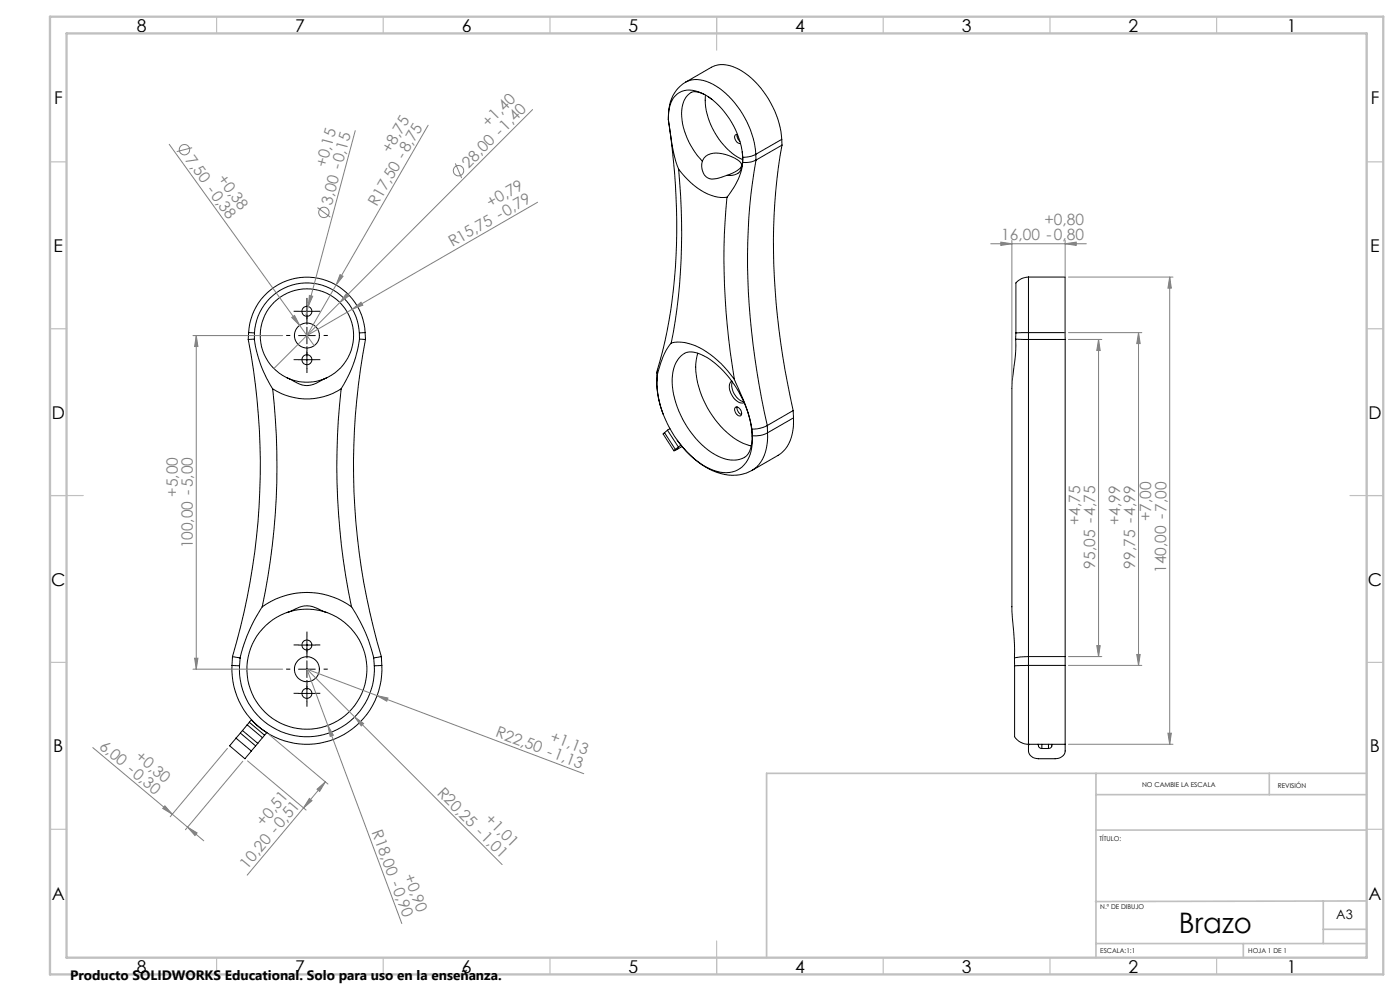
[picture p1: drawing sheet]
<svg xmlns="http://www.w3.org/2000/svg" width="420mm" height="297mm" viewBox="0 0 420 297" stroke-linecap="round" stroke-linejoin="round" font-family="sans-serif">
<g fill="none" stroke="#000" stroke-width=".3">
<path d="M200.5 35.8l.2 1.2M200.5 35.8l.8 5.5a39.6 39.6 0 0 0 2.3 9.4M200.5 35.5v.3M200.6 34.3a7 7 0 0 1 4.6-7.1 12.1 12.1 0 0 1 10.5 4.5 24.9 24.9 0 0 1 7.1 15.5M200.6 34l-.1 1.5M200.6 34.3l-.1 1.5M200.6 34v.3M200.7 37.1a182.3 182.3 0 0 1-1.2 65.1l-2.3 8.7M205.6 24.7a10.8 10.8 0 0 0-5 9.3M205.6 24.7l7.8-4.5a8.5 8.5 0 0 1 8.3 .6 27.4 27.4 0 0 1 12.8 21M205.6 24.7a8.7 8.7 0 0 1 9.2 1.1 27.5 27.5 0 0 1 11.9 20.4M211.2 28.3a3.7 3.7 0 0 0-6.1 2.1 17 17 0 0 0 2.7 14.2l2.9 3.7"/>
<path d="M211.6 28.5a21 21 0 0 0 11.2 19.3M212.5 29l1.1 .8M203.6 50.7a19.5 19.5 0 0 0 12.7 8.5l1.8-.1M203.6 50.7a179.3 179.3 0 0 1-2.2 52.1M210.7 48.3a4 4 0 0 0 2.7 5.4l1.5-.2 3.2-.9M210.7 48.3a4.2 4.2 0 0 1 5-2.4 9.2 9.2 0 0 1 6.7 3.2 1.75 1.75 0 0 1-1.3 2l-3 1.5M218.1 59.1a206.5 206.5 0 0 0 2.2 54.6M221.1 40.3l.2 1.3 .7 .7M221.3 40.4a.87 .87 0 0 0-1 .5 .87 .87 0 0 0 .3 1l.8 .9 .7 .2M221.4 52l-1.8 .6h-1.5M222.7 45.5a7.7 7.7 0 0 1-1.2 6.3l-.1 .1M222.8 48.7a20.7 20.7 0 0 1-4.7 10.4"/>
<path d="M222.8 47.2v1.5M226.7 46.2a8.4 8.4 0 0 1-3.9 1M226.7 46.2l.1 1.8M226.8 48l-2.1 .6-1.9 .1M226.8 48a191.2 191.2 0 0 0 .9 67.2l2.5 12.3M234.5 41.8l-7.8 4.4M234.5 41.8l.1 1.7M234.6 43.5a193.4 193.4 0 0 0 1.7 71.3l1.6 8.2M234.6 43.5l-7.8 4.5M74.6 99.7l1.7 .1M74.6 99.7a17.5 17.5 0 0 1 17.5-16.6 17.5 17.5 0 0 1 17.4 16.6M74.6 99.7l-.1 2"/>
<path d="M76.3 99.8a15.8 15.8 0 0 1 15.8-15 15.8 15.8 0 0 1 15.7 15M76.3 99.8v1.8M82.3 90.6a14.1 14.1 0 0 1 21.8 2.8 14.1 14.1 0 0 1-7.6 20.6 7 7 0 0 1-9.1-.2 14 14 0 0 1-5.1-23.2zM89.6 93.3h5M92.1 90.8v5M92.1 98.1v4.9M107.8 99.8v1.8M109.5 99.7l-1.7 .1M109.5 99.7l.1 2M304.8 99.8l-.1 1.8M308.5 83a4.6 4.6 0 0 0-3.7 1.9v14.9M308.5 99.7l-3.7 .1"/>
<path d="M308.5 83h11v16.7M308.5 83v16.7M308.5 99.7v2M308.5 99.7h11M319.5 99.7v2M74.5 101.7a200.5 200.5 0 0 1-4.8 95.1M76.3 101.6a36.6 36.6 0 0 0 5.5 15M76.3 101.6l-1.8 .1M81.8 116.6a19 19 0 0 0 20.5 0M81.8 116.6a204.4 204.4 0 0 1-3.1 65.3M86.1 113.2a14 14 0 0 0 11.9 0M89.6 107.8h5"/>
<path d="M89.6 100.6h5M92.1 105.3v5M102.3 116.6a205.7 205.7 0 0 0 3.1 65.3M107.8 101.6a37.2 37.2 0 0 1-5.5 15M107.8 101.6l1.8 .1M109.6 101.7a199.9 199.9 0 0 0 4.8 95.1M197 113.4a26.8 26.8 0 0 0 2 10.8M197 113.4l.1 .7M197.1 111.4l-.1 2M197.1 114.1a31.2 31.2 0 0 0 14.8 25.9 9.6 9.6 0 0 0 10.1 .4 10.1 10.1 0 0 0 3.7-8.6v-1.2M197.2 110.9v1.4M197.2 112.3l-.1 1.8"/>
<path d="M201.4 102.8a14.3 14.3 0 0 1 11.7 3.4l3.3 2.8 3.9 4.7M201.4 102.8a22.8 22.8 0 0 0-4.2 9.5M204.3 106.6a4.7 4.7 0 0 1 5.5-.6 27 27 0 0 1 13.1 13.9 22.4 22.4 0 0 1 2.3 14.5 4.6 4.6 0 0 1-5.1 3.5 16.6 16.6 0 0 1-11.4-6.5 26.9 26.9 0 0 1-6.9-19l.6-2.9 .9-1.6zM209.3 105.9a18.9 18.9 0 0 0 1.2 12.7 27 27 0 0 0 12.4 14.3l2.5 .7M219.6 114.2a2.66 2.66 0 0 0-.3 3.6 3.9 3.9 0 0 0 3.9 2.9l.1-.1M219.7 114.5a5.2 5.2 0 0 0 3.4 5.9M220.3 113.7l1.5 3.4a44.6 44.6 0 0 1 3.8 11.5M303.6 116.6v46.7a322.1 322.1 0 0 0 .8 32.2l-.1 1.7M304.7 101.6a87.7 87.7 0 0 1-1.1 13.6v1.2M304.7 101.6l3.8 .1M308.5 101.7v95.1M308.5 101.7h11"/>
<path d="M319.5 101.7v95.1M199.4 129.7l-.5 .4 3.3 5M199.4 129.7l3.2 5M200.2 128.9l3.3 5.1M200.2 128.9l-.8 .8M201 128.4l-.8 .5M203.2 131.9a24.5 24.5 0 0 0 14.2 10.3 11.7 11.7 0 0 0 8.2-1.2M203.5 134l-.9 .7M204.3 133.4l-.8 .6M204.6 133.8l-2.4 1.3 .4-.4M220.6 122.1a1.68 1.68 0 0 1 1.6 .8 1.68 1.68 0 0 1 0 1.7 1.79 1.79 0 0 1-1.6-2.5zM221.1 122a2.2 2.2 0 0 0 1.4 2.2"/>
<path d="M225.6 128.6l.1 2M230.2 127.5l-2.2 .8-2.4 .3M230.2 127.5l.1 2.2M230.3 129.7a7.5 7.5 0 0 1-4.6 .9M230.3 129.7a12.6 12.6 0 0 1-3.9 10.7l-.8 .6M237.9 123l-7.7 4.5M237.9 123l.2 2.2M238.1 125.2a12.6 12.6 0 0 1-3.9 10.7l-8.6 5.1M238.1 125.2l-7.8 4.5M69.6 199.4l2.3 .1M69.6 199.4a22.5 22.5 0 0 0 22.5 23.7 22.5 22.5 0 0 0 22.4-23.7M69.7 196.8l2.3 .4"/>
<path d="M69.7 196.8l-.1 2.6M71.9 199.5a20.2 20.2 0 0 0 20.2 21.3 20.2 20.2 0 0 0 20.2-21.3M72 197.2l-.1 2.3M78.7 181.9a47.6 47.6 0 0 0-6.7 15.3M78.7 181.9a23 23 0 0 1 26.7 0M79.7 187.5a18.8 18.8 0 0 1 7.8-4.4 7.8 7.8 0 0 1 9.3 0 18 18 0 0 1 11.6 25.2 18 18 0 0 1-26.8 6.8 18 18 0 0 1-1.9-27.6zM86.1 183.6a18 18 0 0 1 11.9 0M89.6 193.3h5M92.1 190.8v5M92.1 198v5.1M105.4 181.9h.1a47.3 47.3 0 0 1 6.6 15.3M112.1 197.2l.2 2.3"/>
<path d="M114.4 196.8l-2.3 .4M114.4 196.8l.1 2.6M114.5 199.4l-2.2 .1M304.3 197.2l.1 2.3M304.4 199.5v19.1a3.1 3.1 0 0 0 1.2 3.5l1.7 .8 1.2 .2M308.5 196.8l-4.2 .4M308.5 199.4l-4.1 .1M308.5 199.4v23.7M308.5 196.8v2.6M308.5 199.4h11M308.5 196.8h11M319.5 199.4v23.7"/>
<path d="M319.5 196.8v2.6M72.1 219.7l4.6 3.9M72.1 219.7l-1.3 1.5M72.7 218.9l-.6 .8M72.7 218.9l4.6 3.9M74.2 217.2l4.5 3.9M74.2 217.2l-1.5 1.7M74.8 216.5l.6-.8 2.2 2.1 2.4 1.8-.6 .7M74.8 216.5l-.6 .7M74.8 216.5l4.6 3.8M89.6 207.8h5M89.6 200.6h5"/>
<path d="M92.1 205.3v5M70.8 221.2l-1.9 2.3 4.6 3.9 1.9-2.3M70.8 221.2l4.6 3.9M76.7 223.6l-1.3 1.5M77.3 222.8l-.6 .8M78.7 221.1l-1.4 1.7M79.4 220.3l-.7 .8M308.5 223.1a3.7 3.7 0 0 0 .6 3.3l.8 .6 1.1 .3 5.5 .1a2.78 2.78 0 0 0 3-2.3v-2M308.5 223.1h11M308.8 223.1l-.3 .5M311.3 223.1l.2 .5M311.5 223.6a1 1 0 0 0 1.1 .7"/>
<path d="M311.5 223.1v.5M312.6 224.3h1.9M312.6 223.1v1.2M314.5 223.1v1.2M315.6 223.1a.98 .98 0 0 1-1.1 1.2"/>
<circle cx="92.1" cy="93.3" r="1.5"/>
<circle cx="92.1" cy="107.8" r="1.5"/>
<circle cx="92.1" cy="100.6" r="3.7"/>
<circle cx="92.1" cy="193.3" r="1.49"/>
<circle cx="92.1" cy="200.6" r="3.8"/>
<circle cx="92.1" cy="207.8" r="1.49"/>
</g>
<g fill="none" stroke="#808080" stroke-width=".3">
<path d="M106.6 39.2l-14.9 55.6M128.4 37.5l-27.6 47.9M159.8 32.8l-77.6 77.7M50.8 43.2l39.1 54.3M57.6 44.3l-4.6 1.1M136.6 49l1.9 4.4M95.3 62.2l3.8 2.9M161.3 60.6l-55.6 32.1M297.2 73.1h28.7M300.2 72.6l3.4 .5-3.4 .5zM303.6 72.1v43.4M319.5 73.1l3.4-.5v1z"/>
<path d="M319.5 72.1v28.6M87.5 95.1l.9-.6 1.5 3zM89.9 97.5l4.4 6.1M92.8 88.5l1 .3-1.3 3.1zM100.8 85.4l-8.7 15.2 13.6-7.9M102 82.3l.9 .5-2.1 2.6zM103.9 88l.8 .7-2.7 2zM105.7 92.7l2.6-2.1 .5 .9zM320.5 83h31.4M320.5 99.7h22M341.6 99.7v99.7M341.6 99.7l.5 3.3h-1.1z"/>
<path d="M350.9 83v140.1M350.9 83l.5 3.4h-1zM57.9 100.6h26.9M58.9 100.6l.5 3.3h-1zM58.9 100.6v100M320.5 101.7h10.1M329.6 101.7v95.1M329.6 101.7l.5 3.4h-1.1zM58.4 197.3h1l-.5 3.3zM320.5 199.4h22M320.5 196.8h10.1M329 193.5h1.1l-.5 3.3z"/>
<path d="M341 196.1h1.1l-.5 3.3zM57.9 200.6h26.9M92.1 200.6l6.3 16.8M92.1 200.6l14.3 14.3M92.1 200.6l21 7.9M98.4 217.4l1.6 2.9-.9 .4zM98.4 217.4l22.1 59.4M106.4 214.9l2.7 1.9-.7 .8zM106.4 214.9l44.2 44.2M113.1 208.5l3.3 .7-.4 .9zM113.1 208.5l62 23.4M350.4 219.7h1l-.5 3.4z"/>
<path d="M27.8 224l23.9 20M68.2 224.3l-17.2 20.5M72.8 228.1l-17.2 20.6M74.3 228l17.5 14.8M80.8 220.2l17.6 14.8M92.8 239.3l.8 .7-2.5 2.1zM95.1 236.5l2.5-2.2-1.7 2.9zM97.6 234.3l-23.4 28M320.5 223.1h31.4M49.5 241.5l2.2 2.5-2.9-1.7zM51.7 244l4.6 3.9M56.3 247.9l2.8 1.7-.6 .8z"/>
<path d="M56.3 247.9l4.8 4.1"/>
<circle cx="55.4" cy="44.9" r="1.55"/>
<circle cx="137.6" cy="51.2" r="1.56"/>
<circle cx="97.2" cy="63.7" r="1.56"/>
</g>
<g fill="none" stroke="#000" stroke-width=".3" stroke-dasharray="15.2 1.3 1.3 1.3" stroke-linecap="butt">
<path d="M89.6 93.3h-1.5M92.1 90.8v-1.5M92.1 95.8v1.5M92.1 95.5v-1.2M94.6 93.3h1.5M87.1 100.5h-1.3M89.6 107.8h-1.5M92.1 105.3v-1.5M92.1 110.3v1.5M92.1 105.5v1.3M94.6 107.8h1.5M97.1 100.5h1.2"/>
<path d="M89.6 193.3h-1.5M92.1 190.8v-1.5M92.1 195.8v1.5M92.1 195.5v-1.2M94.6 193.3h1.5M87.1 200.5h-1.3M89.6 207.8h-1.5M92.1 205.3v-1.5M92.1 210.3v1.5M92.1 205.5v1.3M94.6 207.8h1.5M97.1 200.5h1.2"/>
</g>
<g fill="none" stroke="#c0c0c0" stroke-width=".35">
<path d="M65 5v5M115 5v5M165 5v5M215 5v10M265 5v5M315 5v5M365 5v5M15 48.5h5M410 48.5h5M15 98.5h5M410 98.5h5M15 148.5h10"/>
<path d="M405 148.5h10M15 198.5h5M410 198.5h5M15 248.5h5M410 248.5h5M65 287v5M115 287v5M165 287v5M215 282v10M265 287v5M315 287v5M365 287v5"/>
</g>
<path d="M328.8 231.8v55.2M328.8 238.2h81.2M380.8 231.8v6.4M410 231.8h-180v55.2M328.8 248.8h81.2M397 270v12.8M397 278.5h13M410 270l-81.2 .2M328.8 282.8h81.2M373 282.8v4.2" fill="none" stroke="#c0c0c0" stroke-width=".5"/>
<path d="M15 5h400v287h-400zM20 10h390v277h-390z" fill="none" stroke="#c0c0c0" stroke-width=".7"/>
<g fill="#808080">
<path d="M87.5 95.1l.9-.6 1.5 3z"/>
<path d="M105.7 92.7l2.6-2.1 .5 .9z"/>
<path d="M103.9 88l.8 .7-2.7 2z"/>
<path d="M102 82.3l.9 .5-2.1 2.6z"/>
<path d="M92.8 88.5l1 .3-1.3 3.1z"/>
<path d="M98.4 217.4l1.6 2.9-.9 .4z"/>
<path d="M106.4 214.9l2.7 1.9-.7 .8z"/>
<path d="M113.1 208.5l3.3 .7-.4 .9z"/>
<path d="M56.3 247.9l2.8 1.7-.6 .8zM49.5 241.5l2.2 2.5-2.9-1.7z"/>
<path d="M95.1 236.5l2.5-2.2-1.7 2.9zM92.8 239.3l.8 .7-2.5 2.1z"/>
<path d="M58.4 197.3h1l-.5 3.3zM58.9 100.6l.5 3.3h-1z"/>
<path d="M350.9 83l.5 3.4h-1zM350.4 219.7h1l-.5 3.4zM341.6 99.7l.5 3.3h-1.1zM341 196.1h1.1l-.5 3.3zM329.6 101.7l.5 3.4h-1.1zM329 193.5h1.1l-.5 3.3z"/>
<path d="M300.2 72.6l3.4 .5-3.4 .5zM319.5 73.1l3.4-.5v1z"/>
</g>
<text font-size="8.5" x="353.7" y="279.7">Brazo</text>
<g font-size="5.3">
<text x="41" y="9.5">8</text>
<text x="88.5" y="9.5">7</text>
<text x="138.5" y="9.5">6</text>
<text x="188.5" y="9.5">5</text>
<text x="238.5" y="9.5">4</text>
<text x="288.5" y="9.5">3</text>
<text x="338.5" y="9.5">2</text>
<text x="386" y="9.5">1</text>
<text x="16.2" y="31.3">F</text>
<text x="411.2" y="31.3">F</text>
<text x="16.1" y="75.5">E</text>
<text x="411.1" y="75.5">E</text>
<text x="15.5" y="125.5">D</text>
<text x="410.5" y="125.5">D</text>
<text x="15.4" y="175.5">C</text>
<text x="410.4" y="175.5">C</text>
<text x="16" y="225.5">B</text>
<text x="411" y="225.5">B</text>
<text x="15.5" y="269.8">A</text>
<text x="410.5" y="269.8">A</text>
<text x="41" y="291.5">8</text>
<text x="88.5" y="291.5">7</text>
<text x="138.5" y="291.5">6</text>
<text x="188.5" y="291.5">5</text>
<text x="238.5" y="291.5">4</text>
<text x="288.5" y="291.5">3</text>
<text x="338.5" y="291.5">2</text>
<text x="386" y="291.5">1</text>
</g>
<g font-size="4.7" fill="#808080">
<text x="146.6" y="38.2" transform="rotate(-45 146.6 38.2)">+1,40</text>
<text x="55.5" y="47.9" transform="rotate(54 55.5 47.9)">7,50 -0,38</text>
<text x="117.1" y="46.2" transform="rotate(-60 117.1 46.2)">+8,75</text>
<text x="65.1" y="53.7" transform="rotate(54 65.1 53.7)">+0,38</text>
<text x="97.9" y="50.5" transform="rotate(-75 97.9 50.5)">+0,15</text>
<text x="140.6" y="50.5" transform="rotate(-45 140.6 50.5)">28,00 -1,40</text>
<text x="99.5" y="61.6" transform="rotate(-75 99.5 61.6)">3,00 -0,15</text>
<text x="113.1" y="62" transform="rotate(-60 113.1 62)">R17,50 -8,75</text>
<text x="147.1" y="62.4" transform="rotate(-30 147.1 62.4)">+0,79</text>
<text x="300.4" y="72">16,00 -0,80</text>
<text x="313.3" y="67.5">+0,80</text>
<text x="135.7" y="74.1" transform="rotate(-30 135.7 74.1)">R15,75 -0,79</text>
<text x="53.4" y="148.9" transform="rotate(-90 53.4 148.9)">+5,00</text>
<text x="324" y="157.5" transform="rotate(-90 324 157.5)">+4,75</text>
<text x="336" y="157.5" transform="rotate(-90 336 157.5)">+4,99</text>
<text x="345.4" y="156.2" transform="rotate(-90 345.4 156.2)">+7,00</text>
<text x="57.8" y="164.4" transform="rotate(-90 57.8 164.4)">100,00 -5,00</text>
<text x="328.5" y="170.4" transform="rotate(-90 328.5 170.4)">95,05 -4,75</text>
<text x="340.5" y="170.4" transform="rotate(-90 340.5 170.4)">99,75 -4,99</text>
<text x="349.9" y="171.7" transform="rotate(-90 349.9 171.7)">140,00 -7,00</text>
<text x="148.4" y="220.7" transform="rotate(21 148.4 220.7)">R22,50 -1,13</text>
<text x="29.5" y="224" transform="rotate(40 29.5 224)">6,00 -0,30</text>
<text x="40.3" y="227.3" transform="rotate(40 40.3 227.3)">+0,30</text>
<text x="164.8" y="222" transform="rotate(21 164.8 222)">+1,13</text>
<text x="130.9" y="237.9" transform="rotate(45 130.9 237.9)">R20,25 -1,01</text>
<text x="145.2" y="245.9" transform="rotate(45 145.2 245.9)">+1,01</text>
<text x="79.1" y="247.8" transform="rotate(-50 79.1 247.8)">+0,51</text>
<text x="111.4" y="249.3" transform="rotate(70 111.4 249.3)">R18,00 -0,90</text>
<text x="74.2" y="260.6" transform="rotate(-50 74.2 260.6)">10,20 -0,51</text>
<text x="121.1" y="262.5" transform="rotate(70 121.1 262.5)">+0,90</text>
</g>
<text font-size="4.1" x="21" y="293.7">Producto SOLIDWORKS Educational. Solo para uso en la enseñanza.</text>
<text font-size="3.9" x="400.9" y="275.5">A3</text>
<g font-size="2">
<text x="342.6" y="236">NO CAMBIE LA ESCALA</text>
<text x="383.3" y="236.2">REVISIÓN</text>
<text x="329.9" y="251.9">TÍTULO:</text>
<text x="330.1" y="272.5">N.º DE DIBUJO</text>
<text x="330.1" y="285.6">ESCALA:1:1</text>
<text x="374.5" y="285.6">HOJA 1 DE 1</text>
</g>
</svg>
